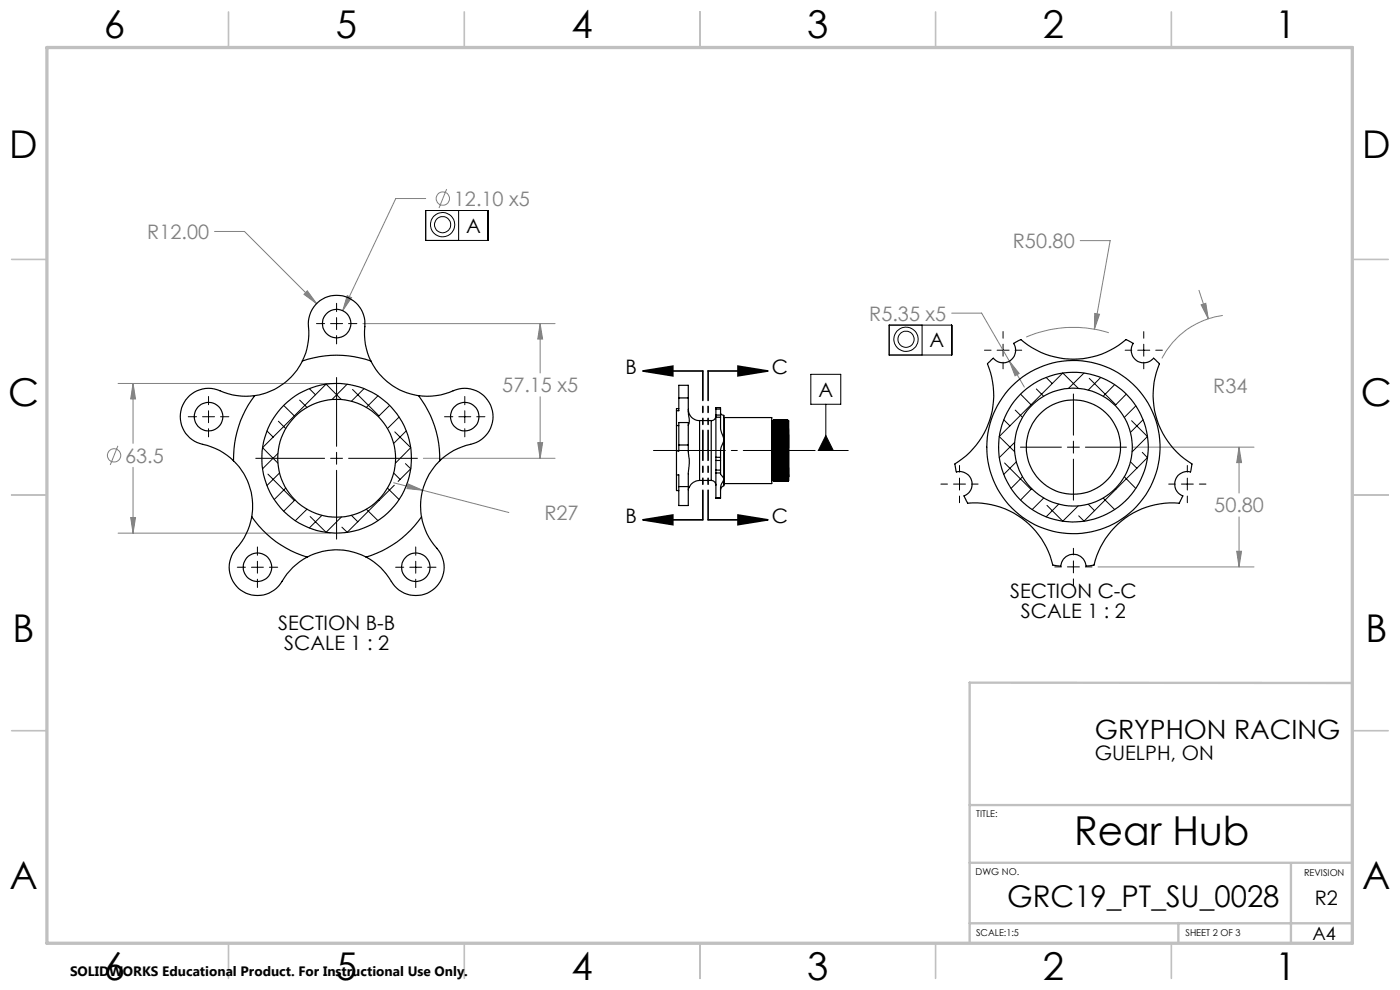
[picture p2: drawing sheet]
<svg xmlns="http://www.w3.org/2000/svg" width="297mm" height="210mm" viewBox="0 0 297 210" stroke-linecap="round" stroke-linejoin="round" font-family="sans-serif">
<g fill="none" stroke="#808080" stroke-width=".21">
<path d="M45.5 49.1h6.4l15.3 15.3M90.3 42.1h-6.3l-11.3 23.8M94.8 40.1l-1.7 4M229.2 51h6.3l-3.3 18.8M65.2 61.7l2 2.7-2.7-2zM73.7 62.7l.9 .4-1.9 2.8zM77 68.6h40.8M114.6 68.6l.5 3.3h-1zM114.6 68.6v10.5M201.9 66.4h6.3l9.1 15.7M214.1 76.6l2.1 2.6-.9 .5zM232.2 66.5l1.1 .2-1.1 3.1z"/>
<path d="M235.2 70.6a25.3 25.3 0 0 0-17.5 .9M254.4 61.6l1.9 6M254.8 64.7l1-.4 .5 3.3zM259.4 66.9a17 17 0 0 0-12.9 9.1M25 94.6l-1.6 4M25 81.3h45.1M28.2 81.3l.6 3.3h-1.1zM28.2 81.3v12.7M28.2 99.1v14M89.8 97.2h28M114.1 93.9h1l-.5 3.3zM114.6 84.2v13"/>
<path d="M240.2 94.9h25.8M262.9 94.9l.5 3.2h-1zM262.9 94.9v9.7M25 113.1h45.1M27.7 109.8h1.1l-.6 3.3zM83.5 102.4l6.1 1.6M86.6 102.6l3 1.4-3.3-.4zM89.6 104l18.3 4.7M262.4 116.9h1l-.5 3.4zM262.9 109.6v10.7M232.9 120.3h33.1"/>
<circle cx="93.9" cy="42.1" r="1.41"/>
<circle cx="24.2" cy="96.6" r="1.41"/>
</g>
<g fill="none" stroke="#000" stroke-width=".21">
<path d="M90.3 44.7h13.3v6.3h-13.3zM97.3 44.7v6.3M67.1 68.6h1.8M70.1 68.6h2.6M71.4 64.3v1.8M71.4 67.4v2.5M71.4 71.2v1.7M73.9 68.6h1.8M172 79.4h6.4v6.4h-6.4zM188.6 69h13.3v6.3h-13.3zM195.6 69v6.3M208.8 74.3h1.5"/>
<path d="M211.5 74.3h2.6M212.8 70.3v1.4M212.8 73v2.6M212.8 76.8v1.4M215.3 74.3h1.4M238.7 74.3h1.4M241.4 74.3h2.5M242.6 70.3v1.4M242.6 73v2.6M242.6 76.8v1.4M245.2 74.3h1.4M39.9 88.4h1.8"/>
<path d="M43 88.4h2.5M44.2 84.1v1.8M44.2 87.1v2.6M44.2 90.9v1.8M46.8 88.4h1.7M54.3 97.2h14.6M70.1 97.2h2.6M71.4 80.1v14.6M71.4 95.9v2.6M71.4 99.8v14.6M73.9 97.2h14.6M94.3 88.4h1.8"/>
<path d="M97.3 88.4h2.6M98.6 84.1v1.8M98.6 87.1v2.6M98.6 90.9v1.8M101.1 88.4h1.8M175.1 95.6h4.9M175.2 92.4l1.6 3.2h-3.2zM175.2 85.8v9.8M203.6 98.7v1.4M216.5 94.9h8.7M226.4 94.9h2.6M227.7 83.6v8.7"/>
<path d="M227.7 93.6v2.5M227.7 97.4v8.7M230.3 94.9h8.7M251.9 98.7v1.4M54.6 116v1.8M54.6 119.1v2.5M88.2 116v1.8M88.2 119.1v2.5M199.6 102.7h1.4M202.3 102.7h2.5M203.6 101.4v2.6M203.6 105.2v1.4"/>
<path d="M206.1 102.7h1.4M227.7 116.3v1.4M227.7 119v2.5M247.9 102.7h1.4M250.6 102.7h2.6M251.9 101.4v2.6M251.9 105.2v1.4M254.4 102.7h1.4M50.3 120.3h1.8M53.3 120.3h2.6M54.6 122.9v1.7M57.2 120.3h1.7"/>
<path d="M83.9 120.3h1.8M86.9 120.3h2.6M88.2 122.9v1.7M90.7 120.3h1.8M223.8 120.3h1.4M226.4 120.3h2.6M227.7 122.8v1.4M230.3 120.3h1.4"/>
<circle cx="93.9" cy="47.7" r="1.71"/>
<circle cx="93.9" cy="47.7" r="2.58"/>
<circle cx="192.2" cy="72" r="1.72"/>
<circle cx="192.2" cy="72" r="2.57"/>
</g>
<path d="M136.4 78.7l6.3-1v2zM136.4 78.7h12.7M150.2 78.7h12.7M156.6 77.7l6.3 1-6.3 1zM136.4 110.3l6.3-1.1v2.1zM136.4 110.3h12.7M150.2 110.3h12.7M156.6 109.2l6.3 1.1-6.3 1z" fill="none" stroke="#000" stroke-width=".35"/>
<path d="M137.7 95.6h36.2" fill="none" stroke="#000" stroke-width=".21" stroke-dasharray="15.2 1.3 1.3 1.3" stroke-dashoffset="-.9"/>
<path d="M149.1 78.7v31.6M150.2 78.7v31.6" fill="none" stroke="#000" stroke-width=".35" stroke-dasharray="6.3 1.3 1.3 1.3 1.3 1.3" stroke-dashoffset=".1"/>
<g fill="none" stroke="#c0c0c0" stroke-width=".35">
<path d="M48.5 2.5v7.5M98.5 2.5v7.5M148.5 2.5v7.5M198.5 2.5v7.5M248.5 2.5v7.5M2.5 55h7.5M287 55h7.5M2.5 105h7.5M287 105h7.5M2.5 155h7.5M287 155h7.5M48.5 200v7.5"/>
<path d="M98.5 200v7.5M148.5 200v7.5M198.5 200v7.5M248.5 200v7.5"/>
</g>
<path d="M286.9 144.9l-81.2-.1v55.3M205.7 170.8h81.2M205.7 195.9h81.2M205.7 183h81.2M250 195.8v4.2M273.9 183.1v17" fill="none" stroke="#c0c0c0" stroke-width=".5"/>
<path d="M9.9 10.1h277v190h-277z" fill="none" stroke="#c0c0c0" stroke-width=".7"/>
<g fill="#000">
<path d="M175.2 92.4l1.6 3.2h-3.2z"/>
<path d="M136.4 78.7l6.3-1v2zM136.4 110.3l6.3-1.1v2.1z"/>
<path d="M156.6 77.7l6.3 1-6.3 1zM156.6 109.2l6.3 1.1-6.3 1z"/>
</g>
<path d="M65.2 61.7l-.7 .7 2.7 2zM73.7 62.7l-1 3.2 1.9-2.8zM28.2 81.3l.6 3.3h-1.1zM27.7 109.8h1.1l-.6 3.3zM114.1 93.9h1l-.5 3.3zM114.6 68.6l.5 3.3h-1zM86.6 102.6l-.3 1 3.3 .4zM232.2 66.5v3.3l1.1-3.1zM254.8 64.7l1.5 2.9-.5-3.3zM262.9 94.9l.5 3.2h-1zM262.4 116.9h1l-.5 3.4zM214.1 76.6l1.2 3.1 .9-.5z" fill="#808080"/>
<g fill="none" stroke="#000" stroke-width=".25">
<path d="M64.1 76.6a13.4 13.4 0 0 1-10.1 7.3M64.1 76.6a22 22 0 0 1 14.6 0M64.1 76.6a14 14 0 0 0 1.3-8 6 6 0 0 1 6.3-5.9 6 6 0 0 1 5.7 6.6 13.1 13.1 0 0 0 1.3 7.3M78.7 76.6a13.4 13.4 0 0 0 10.1 7.3M209.8 76.9l.9-.9a2.67 2.67 0 0 0 3.7 .5 2.67 2.67 0 0 0 .6-3.7l1.6-.8a17 17 0 0 0 22.3 0l1.5 .8a2.67 2.67 0 0 0 .7 3.7 2.67 2.67 0 0 0 3.6-.5l1.3 1.2a17.1 17.1 0 0 0 6.9 21.2l-.3 1.7a2.67 2.67 0 0 0-3.3 1.8 2.67 2.67 0 0 0 1.6 3.3l-.7 1.5a17 17 0 0 0-18.1 13.2l-1.7 .2a2.69 2.69 0 0 0-2.7-2.5 2.69 2.69 0 0 0-2.7 2.5l-1.7-.2a17 17 0 0 0-18-13.2l-.8-1.5a2.67 2.67 0 0 0 1.6-3.3 2.67 2.67 0 0 0-3.2-1.8l-.3-1.7a17.1 17.1 0 0 0 6.9-21.2zM49.5 97.7a13.3 13.3 0 0 1 3.9 11.9M54 83.9a22.2 22.2 0 0 0-4.5 13.8M54 83.9a14.1 14.1 0 0 1-7.9-1.2 6 6 0 0 0-7.8 4.6 6 6 0 0 0 5.6 7.2l2.6 1 1.6 1 1.4 1.2M88.8 83.9a21.9 21.9 0 0 1 4.5 13.8M88.8 83.9a14.2 14.2 0 0 0 7.9-1.2 6 6 0 0 1 7.8 4.6 6 6 0 0 1-5.6 7.2l-2.6 1-1.6 1-1.4 1.2M93.3 97.7a13.5 13.5 0 0 0-3.9 11.9M143.5 95.7v5"/>
<path d="M143.5 87.1v3.2M143.5 90.3v5.4M143.5 90.3h.5M144 94.4v-4.8h2v4.8M144 94.4v1.3h-.5M144 84.4v2.7h-.5M144 86.7h-.5v.4M144 84.4v-2.7h2v2.7M144 94.4h2M144 84.4h2M146 86.8a2.35 2.35 0 0 0 2.4 2.4M146 94.4v1.9a10.5 10.5 0 0 1 0 4v2.9"/>
<path d="M146 84.4v3a4.6 4.6 0 0 1 0 2.9M148.4 89.2v12.7M148.4 89.2h2.5M150.9 89.2v12.7M151.9 88.2a.95 .95 0 0 1-1 1M151.9 88.5v8.5M151.9 97v.7M151.9 97.7v2M151.9 99.7v.6M151.9 88v.5M151.9 86.8v1.2M151.9 86.8v-.3h1v.3"/>
<path d="M151.9 88.5h1M151.9 97h1M151.9 97.7h1M151.9 99.7h1M151.9 88h1M151.9 86.8h1M152.9 88.5a7.9 7.9 0 0 0 .7 4.7v.1M152.9 97v.7M152.9 97.7v2M152.9 99.7v.6M152.9 87.6a.59 .59 0 0 0 .6 .5l.1 5.2M152.9 88v.5"/>
<path d="M152.9 86.8v1.2M153.6 88.5l.1 .1M153.6 93.3v.1a5.6 5.6 0 0 0-.7 3.6M153.6 93.3v8.3M153.7 88.6h10v14h-10M153.7 88.6v14M163.7 89.2l.1 .1M163.8 89.3v12.6M164 90.7l.1 11.2M164 90.7l.1 11.3M164 89.2v1.5M164 89.2l-.1 12.7"/>
<path d="M164 89.2l.2 12.7M164 89.2l-.2 .1M164 89.2l.1 1M164 89.2h.1M164.1 90.2l.2 11.9M164.1 89.1v1.1M164.1 89.1h.2M164.1 89.1l-.1 .1M164.3 89.1v.1M164.3 89.1l.1 13M164.3 89.2h.1M164.3 89.2l.2 12.7"/>
<path d="M164.4 89.2l.2 12.7M164.5 89.1l-.1 .1M164.5 89.1l.2 13M164.5 89.1h.1M164.6 89.1l.1 .1M164.6 89.1l.3 13M164.7 89.2h.1M164.7 89.2l.2 12.7M164.8 89.2l.2 12.7M164.9 89.1l-.1 .1M164.9 89.1l.2 13M164.9 89.1h.1"/>
<path d="M165 89.1l.1 .1M165 89.1l.2 13M165.1 89.2h.1M165.1 89.2l.2 12.7M165.2 89.2l.2 12.7M165.3 89.1l-.1 .1M165.3 89.1l.2 13M165.3 89.1h.2M165.5 89.1v.1M165.5 89.1l.1 13M165.5 89.2h.1M165.5 89.2l.2 12.7"/>
<path d="M165.6 89.2l.2 12.7M165.7 89.1l-.1 .1M165.7 89.1l.2 13M165.7 89.1h.1M165.8 89.1l.1 .1M165.8 89.1l.3 13M165.9 89.2h.1M165.9 89.2l.2 12.7M166 89.2l.2 12.7M166.1 89.1l-.1 .1M166.1 89.1l.2 13M166.1 89.1h.1"/>
<path d="M166.2 89.1l.1 .1M166.2 89.1l.2 13M166.3 89.2h.1M166.3 89.2l.2 12.7M166.4 89.2l.2 12.7M166.5 89.1l-.1 .1M166.5 89.1l.2 13M166.5 89.1h.2M166.7 89.1v.1M166.7 89.1l.1 13M166.7 89.2h.1M166.7 89.2l.2 12.7"/>
<path d="M166.8 89.2l.2 12.7M166.9 89.1l-.1 .1M166.9 89.1l.2 13M166.9 89.1h.1M167 89.1l.1 .1M167 89.1l.1 6.5M167.1 89.2h.1M167.1 95.6v6.5M167.1 95.6l.2 5.6M167.1 89.2l.2 12M167.2 89.2l.1 5.7M167.3 89.2v5.7"/>
<path d="M167.3 89.2v12.7l-.2 .2M167.3 89.2h-.1M167.3 94.9v6.3M53.4 109.6a21.7 21.7 0 0 0 11.8 8.6M53.4 109.6a14.2 14.2 0 0 1-3.6 7.2 6.1 6.1 0 0 0 2 8.8 6.1 6.1 0 0 0 8.5-3.1l1.8-2.1 1.5-1.2 1.6-1M65.2 118.2a13.4 13.4 0 0 1 12.5 0M89.4 109.6a21.7 21.7 0 0 1-11.7 8.6M89.4 109.6a13.5 13.5 0 0 0 3.7 7.2 6.1 6.1 0 0 1-2.1 8.8 6.1 6.1 0 0 1-8.5-3.1l-1.8-2.1-1.4-1.2-1.6-1M143.5 100.7h.5v2.5M143.5 100.7v3.4h.5M144 103.2v4h2v-4M144 103.2h2"/>
<path d="M148.4 101.9a2.5 2.5 0 0 0-2.4 2.1M148.4 101.9h2.5M150.9 101.9a1.02 1.02 0 0 1 1 1M151.9 100.3v5.3M151.9 105.6h1M151.9 100.3h1M152.9 100.3v.3l.6 .8 .1 .2M153.6 101.6v.8a.71 .71 0 0 1-.6 1l-.1 .6M153.6 101.6a4.9 4.9 0 0 0-.7 3.7v.3M153.7 102.6l-.1 .1M163.8 101.9l-.1 .1M163.8 101.9h.1"/>
<path d="M163.9 101.9l.2 .1M164.1 101.9v.1M164.1 101.9h.1M164.2 101.9l.1 .2M164.5 101.9l-.2 .2M164.5 101.9h.1M164.6 101.9l.1 .2M164.9 101.9l-.2 .2M164.9 101.9h.1M165 101.9l.1 .2M165.3 101.9l-.2 .2M165.3 101.9h.1"/>
<path d="M165.4 101.9l.1 .2M165.7 101.9l-.2 .2M165.7 101.9h.1M165.8 101.9l.1 .2M166.1 101.9l-.2 .2M166.1 101.9h.1M166.2 101.9l.1 .2M166.5 101.9l-.2 .2M166.5 101.9h.1M166.6 101.9l.1 .2M166.9 101.9l-.2 .2M166.9 101.9h.1"/>
<path d="M167 101.9l.1 .2M167.1 102.1h.1"/>
<circle cx="71.4" cy="68.6" r="3"/>
<circle cx="44.2" cy="88.4" r="3"/>
<circle cx="71.4" cy="97.2" r="15.9"/>
<circle cx="71.4" cy="97.2" r="12.5"/>
<circle cx="98.6" cy="88.4" r="3"/>
<circle cx="227.7" cy="94.8" r="10"/>
<circle cx="227.7" cy="94.8" r="15.9"/>
<circle cx="227.7" cy="94.8" r="18.4"/>
<circle cx="227.7" cy="94.9" r="12.5"/>
<circle cx="54.6" cy="120.3" r="3"/>
<circle cx="88.2" cy="120.3" r="3"/>
</g>
<g fill="none" stroke="#000" stroke-width=".21">
<path d="M230 79.1l-3.3 3.3M56.6 91.4l1.4 1.3M58.9 96.2l-3.2 3.2M59.1 89.4l1.5 1.5M60.2 86l2.2 2.2M63.6 84.9l1.5 1.5M65.6 82.4l1.3 1.3M72.4 84.8l-3.2-3.3-13.5 13.5 3.2 3.2M73.7 81.5l-3.3 3.3M74.8 82.6l5.6 5.6M77.2 82.4l-2.7 2.7M80.2 84l-2.5 2.4"/>
<path d="M82.7 86l-2.4 2.4M83.7 91.6l3.4 3.4-3.2 3.2M84.7 88.5l-2.5 2.4M86 98.3l1.1 1.1-2.6 2.7M86.2 91.4l-2.7 2.7M212.9 89l1.3 1.3M213.1 98.2l5.6 5.6M215.3 93.8l-3.3 3.3M215.4 87l1.5 1.5M215.6 98l-2.7 2.6M216.5 83.6l2.2 2.3M219.9 82.5l1.5 1.6"/>
<path d="M221.9 80.1l1.3 1.3M228.7 82.4l-3.2-3.3-13.5 13.5 3.3 3.2M231.1 80.2l5.6 5.7M233.5 80.1l-2.6 2.7M236.5 81.6l-2.5 2.5M238.9 83.6l-2.3 2.4M239.8 98l1.4 1.3M240.1 89.2l3.3 3.4-3.2 3.2M240.9 86.1l-2.4 2.4M242.3 95.9l1.1 1.2-13.4 13.5-1.2-1.2M242.5 89l-2.7 2.7M56.8 100.6l5.6 5.6"/>
<path d="M59.3 100.3l-2.7 2.7M60.6 103.5l-2.4 2.5M62.6 106l-2.4 2.4M65.1 108l-2.4 2.4M65.8 109.6l3.4 3.3 3.2-3.2M68.3 109.3l-2.7 2.7M74.5 109.3l1.4 1.4M77.7 108l2.5 2.4M80.3 106l.1 .2M82.2 103.5l2.5 2.5M83.5 100.3l1.4 1.4M83.6 102.9l-9.9 10-1.2-1.1"/>
<path d="M216.9 101.1l-2.4 2.5M218.9 103.7l-2.4 2.4M221.4 105.6l-2.4 2.5M222.1 107.2l3.4 3.4 3.2-3.3M224.6 107l-2.7 2.6M230.9 107l1.3 1.3M234 105.6l2.5 2.5M236.6 103.7l.1 .1M238.5 101.1l2.4 2.5"/>
</g>
<text font-size="8.5" x="227.9" y="179.3">Rear Hub</text>
<g font-size="8.1">
<text x="22" y="8">6</text>
<text x="71.2" y="8">5</text>
<text x="121.2" y="8">4</text>
<text x="171.3" y="8">3</text>
<text x="221.3" y="8">2</text>
<text x="270.5" y="8">1</text>
<text x="2" y="33.6">D</text>
<text x="289" y="33.6">D</text>
<text x="1.7" y="86.1">C</text>
<text x="288.7" y="86.1">C</text>
<text x="2.7" y="136.1">B</text>
<text x="289.7" y="136.1">B</text>
<text x="2" y="188.6">A</text>
<text x="289" y="188.6">A</text>
<text x="22" y="208">6</text>
<text x="71.2" y="208">5</text>
<text x="121.2" y="208">4</text>
<text x="171.3" y="208">3</text>
<text x="221.3" y="208">2</text>
<text x="270.5" y="208">1</text>
</g>
<text font-size="6.3" x="213.7" y="192.5">GRC19_PT_SU_0028</text>
<text font-size="5.6" x="232.3" y="156.7">GRYPHON RACING</text>
<g font-size="4.2" fill="#808080">
<text x="96.3" y="43.7">12.10 x5</text>
<text x="31.2" y="50.7">R12.00</text>
<text x="214.9" y="52.6">R50.80</text>
<text x="184.4" y="68">R5.35 x5</text>
<text x="106.6" y="83.2">57.15 x5</text>
<text x="257.4" y="83.4">R34</text>
<text x="26.5" y="98.1">63.5</text>
<text x="115.5" y="110.3">R27</text>
<text x="257.6" y="108.7">50.80</text>
</g>
<g font-size="4.2">
<text x="98.9" y="49.4">A</text>
<text x="197.2" y="73.7">A</text>
<text x="132.7" y="79.4">B</text>
<text x="163.7" y="79.4">C</text>
<text x="173.6" y="84.2">A</text>
<text x="132.7" y="111">B</text>
<text x="163.7" y="111">C</text>
<text x="214.3" y="126.8">SECTION C-C</text>
<text x="216.6" y="131">SCALE 1 : 2</text>
<text x="59" y="133.7">SECTION B-B</text>
<text x="60.3" y="137.9">SCALE 1 : 2</text>
<text x="232.3" y="161.2">GUELPH, ON</text>
<text x="278.9" y="192.1">R2</text>
</g>
<text font-size="3.9" x="278.4" y="199.3">A4</text>
<text font-size="2.9" x="14.9" y="207.1">SOLIDWORKS Educational Product. For Instructional Use Only.</text>
<g font-size="2">
<text x="207.1" y="173.3">TITLE:</text>
<text x="207" y="185.5">DWG NO.</text>
<text x="276.7" y="185.9">REVISION</text>
<text x="207.1" y="198.6">SCALE:1:5</text>
<text x="251.5" y="198.6">SHEET 2 OF 3</text>
</g>
</svg>
